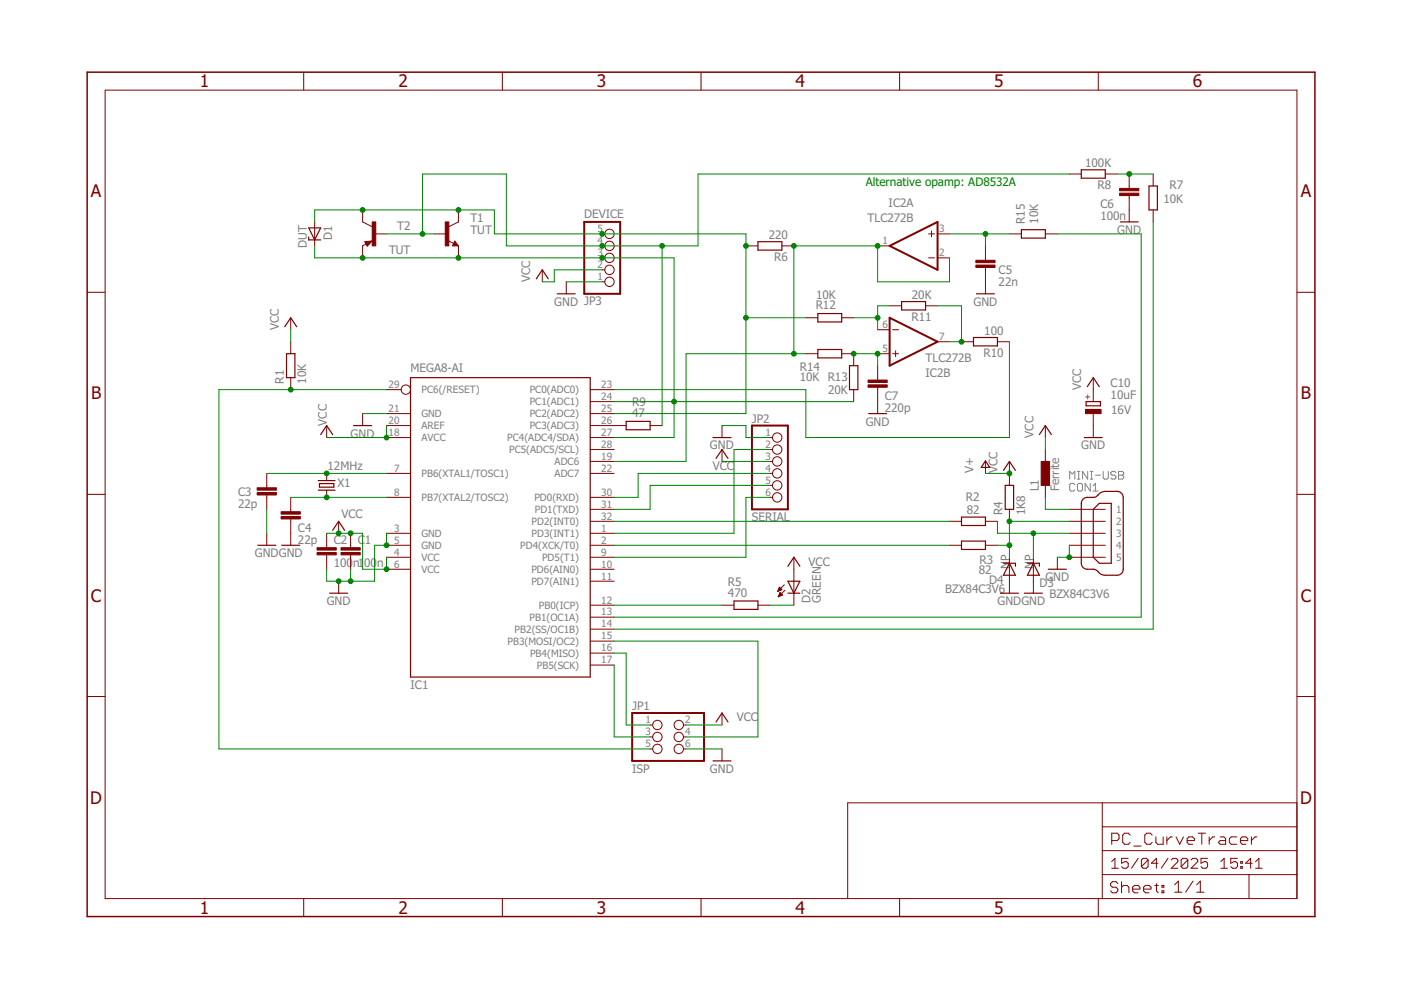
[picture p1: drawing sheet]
<svg xmlns="http://www.w3.org/2000/svg" width="297mm" height="210mm" viewBox="0 0 297 210" stroke-linecap="round" stroke-linejoin="round" font-family="sans-serif">
<g fill="none" stroke="#808080" stroke-width=".21">
<path d="M228.4 99.9h.6M228.7 99.9v1.7M230.6 99.9v1.7l-1.1-1.7v1.7M231.2 99.9h.5M231.4 99.9v1.7M233.9 99.9v1.4l.3 .3h.5l.3-.3v-1.4M237.2 99.9h.8l.3 .3v.3l-.3 .3 .3 .2v.3l-.3 .3h-.8zM226.8 101.6v-1.7l.5 .6 .6-.6v1.7M227.9 102.8l-.3-.3h-.5l-.3 .3v1l.3 .3h.5l.3-.3M228.4 101.6h.6M228.4 102.8l.3-.3h.5l.3 .3v1l-.3 .3h-.5l-.3-.3zM231.2 101.6h.5"/>
<path d="M231.2 102.5v1.6l-1.1-1.6v1.6M231.7 104.1h1.1M231.7 103l.5-.5v1.6M232.2 100.8h1.1M236.6 100.2l-.3-.3h-.5l-.3 .3v.3l.3 .3h.5l.3 .2v.3l-.3 .3h-.5l-.3-.3M237.2 100.8h.8"/>
</g>
<g fill="none" stroke="#800000" stroke-width=".21">
<path d="M22.3 19.1h252.7v171.4h-252.7zM64.4 15.3v3.8M106.5 15.3v3.8M148.6 15.3v3.8M190.7 15.3v3.8M232.9 15.3v3.8M226.7 36.9h2.6M234.3 36.9h2.6M239.4 36.9v3M244.5 36.9v2.5M66.7 47.1v5M76.9 44.5v2.6l2 1"/>
<path d="M77.3 51.3l1.6-.2-1 1.1zM77.6 51.7l-.7 .4v2.6M79.4 49.6h2.6M92.1 49.6h2.6M95 51l1.2 .6M96.4 51.1l.8 1h-1.3zM97.2 44.5v2.6l-2 1M97.2 52.1v2.6M115 57.2v2.6M120.1 59.8v2.5M127.7 49.6h.5M127.7 59.8h.5"/>
<path d="M127.7 57.2h.5M127.7 54.7h.5M127.7 52.1h.5M158.2 52.1h2.5M165.8 52.1h2.5M186.1 52.1h2.5M196.9 49.6h1.2M196.9 54.7h1.2M197.5 49v1.2M198.8 49.6h2.5M198.8 54.7h2.5M208.9 52.1v3.1"/>
<path d="M208.9 56.7v5.6M214 49.6h2.6M221.6 49.6h2.6M239.4 41.5v5.6M244.5 44.5v2.6M18.5 62h3.8M61.6 67.4v2.5M61.6 72.5v2.5M170.9 75h2.5M170.9 67.4h2.5M178.5 75h2.5v2.5M178.5 67.4h2.5"/>
<path d="M186.1 75h2.5M186.1 69.9h2.5M186.1 77.5v3.1M188.6 64.8h2.6M189.3 75h1.2M189.3 69.9h1.2M189.9 74.4v1.2M196.2 64.8h2.6M198.8 72.5h2.5M203.9 72.5h2.5M211.5 72.5h2.5M275 62h3.8"/>
<path d="M61.6 80.1v2.5M69.3 90.2v2.6M76.9 87.7v2.5M82 87.7h5M82 90.2h5M82 92.8h5M82 82.6h3.1M125.1 87.7h5.1M125.1 90.2h7.7M125.1 92.8h5.1M125.1 97.8h5.1M125.1 95.3h5.1"/>
<path d="M125.1 85.2h5.1M125.1 82.6h5.1M137.8 90.2h2.6M153.1 90.2v2.6M153.1 95.3v2.5M163.2 92.8h.6M163.2 97.8h.6M163.2 95.3h.6M181 82.6v2.6M186.1 82.1v5.6M208.9 97.8v2.6M214 97.8v5.1"/>
<path d="M221.6 90.2v2.6M221.6 95.3v2.5M231.8 80.1v5.1M231.8 87.7v5.1M18.5 104.8h3.8M56.6 100.4v3M56.6 104.9v3.1M56.6 113.1v2.5M61.6 105.5v3M61.6 110v5.6M69.3 100.4v1.5M69.3 103.9v1.6"/>
<path d="M69.3 113.1v3M69.3 117.6v3.1M71.8 110.5v2.6M74.3 113.1v3M74.3 117.6v3.1M82 105.5h5M82 100.4h5M82 113.1h5M82 115.6h5M82 118.2h5M125.1 105.5h5.1M125.1 100.4h5.1"/>
<path d="M125.1 113.1h5.1M125.1 115.6h5.1M125.1 118.2h5.1M125.1 110.5h5.1M125.1 108h5.1M163.2 105.5h.6M163.2 100.4h.6M163.2 102.9h.6M168.3 118.2v10.1M201.3 115.6h2.6M201.3 110.5h2.6M208.9 115.6h2.6"/>
<path d="M208.9 110.5h2.6M214 108v2.5M214 118.2v7.6M219.1 118.2v7.6M221.6 102.9v2.6M224.2 118.2v2.5M226.7 113.1h7.6M226.7 115.6h7.6M226.7 118.2h7.6M226.7 110.5h7.6M226.7 108h7.6M275 104.8h3.8"/>
<path d="M71.8 123.2v2.6M82 120.7h5M125.1 120.7h5.1M125.1 138.5h5.1M125.1 135.9h5.1M125.1 133.4h5.1M125.1 130.9h5.1M125.1 128.3h5.1M125.1 123.2h5.1M153.1 128.3h2.5M160.7 128.3h2.5M164.9 125.3h.2"/>
<path d="M165 125.2h.4M165 126.5h.1M165 125.1h.7M165.1 124.9h.6M165.1 126.4h.3M165.1 124.8h.5M165.1 126.3h.6M165.2 124.7h.2M165.2 126.1h.7M165.2 124.6h.1M165.2 126h.6M165.3 124.5l.5 .5-.9 .4z"/>
<path d="M165.3 125.9h.3M165.3 125.8h.2M165.4 125.6h.1M165.4 125.6l-.4 .9M165.4 125.6l.5 .6M165.9 126.2l-.9 .3M166.3 124l-1.4 1.4M166.4 125.1l-1.4 1.4M18.5 147.7h3.8M125.1 141h5.1M137.8 153.7h.6M137.8 156.3h.6"/>
<path d="M137.8 158.8h.6M144.9 153.7h.6M144.9 156.3h.6M144.9 158.8h.6M153.1 151.2v2.5M153.1 158.8v2.5M275 147.7h3.8M233.7 170.2v20.3M233.7 175.3h41.3M235.7 178.2h1.2l.4-.4v-.7l-.4-.4h-1.2v2.3M239.6 177.1l-.4-.4h-.8l-.4 .4v1.5l.4 .4h.8l.4-.4M240.4 179.4h1.5"/>
<path d="M244.3 177.1l-.4-.4h-.8l-.4 .4v1.5l.4 .4h.8l.4-.4M245.1 177.4v1.2l.3 .4h1.2v-1.6M247.4 177.4v1.6M248.6 177.4h-.4l-.8 .8M249.3 177.4l.8 1.6 .8-1.6M251.7 178.2h1.5v-.4l-.3-.4h-.8l-.4 .4v.8l.4 .4h.8M254 176.7h1.6M254.8 176.7v2.3M256.4 177.4v1.6M257.5 177.4h-.4l-.7 .8M258.7 177.4h.8l.4 .4v1.2h-1.2l-.4-.4 .4-.4h1.2M262.2 177.4h-1.2l-.4 .4v.8l.4 .4h1.2"/>
<path d="M263 178.2h1.5v-.4l-.3-.4h-.8l-.4 .4v.8l.4 .4h.8M265.3 177.4v1.6M266.5 177.4h-.4l-.8 .8M275 170.2h-95.3v20.3M64.4 190.5v3.8M106.5 190.5v3.8M148.6 190.5v3.8M190.7 190.5v3.8M232.9 190.5v3.8M233.7 185.4h41.3M233.7 180.4h41.3M235.7 182.7l.7-.7v2.1"/>
<path d="M235.7 184.1h1.4M237 187.3l-.4-.4h-.8l-.3 .4v.4l.3 .4h.8l.4 .4v.4l-.4 .4h-.8l-.3-.4M237.8 186.9v2.4M237.8 188.1l.4-.4h.8l.4 .4v1.2M239.2 182h-1.4v1l1-.3 .4 .3v.7l-.4 .4h-.7l-.3-.4M240.1 188.5h1.6v-.4l-.4-.4h-.8l-.4 .4v.8l.4 .4h.8M241.3 182l-1.4 2.1M242.5 188.5h1.5v-.4l-.4-.4h-.7l-.4 .4v.8l.4 .4h.7M243.4 182.3v1.4l-.3 .4h-.7l-.4-.4M243.4 182.3l-.3-.3h-.7l-.4 .3v1.4M243.4 182.3l-1.4 1.4M244.8 187.7h.8"/>
<path d="M245.2 187.3v1.6l.4 .4M245.5 183h-1.4l1.1-1v2.1M246.4 187.7h.4v.4h-.4zM246.4 188.9h.4v.4h-.4zM247.6 182l-1.4 2.1M248.3 182.3l.4-.3h.7l.3 .3v.4l-1.4 1.4h1.4M249 187.6l.8-.8v2.4M249 189.2h1.6M251.8 182.3v1.4l-.3 .4h-.7l-.4-.4M251.8 182.3l-.3-.3h-.7l-.4 .3v1.4M251.8 182.3l-1.4 1.4M252.5 182.3l.4-.3h.7l.3 .3v.4l-1.4 1.4h1.4"/>
<path d="M252.9 186.8l-1.5 2.4M253.7 189.2h1.6M253.7 187.6l.8-.8v2.4M256 182h-1.4v1l.7-.3h.4l.3 .3v.7l-.3 .4h-.7l-.4-.4M258.8 184.1h1.4M258.8 182.7l.7-.7v2.1M262.4 182h-1.5v1l.8-.3h.3l.4 .3v.7l-.4 .4h-.7l-.4-.4M263.1 183.7h.3v.4h-.3zM263.1 182.7h.3v.3h-.3zM264.8 185.4v5.1M265.5 183h-1.4l1.1-1v2.1M266.2 184.1h1.4"/>
<path d="M266.2 182.7l.7-.7v2.1"/>
<circle cx="129.2" cy="59.8" r=".99"/>
<circle cx="129.2" cy="57.2" r=".99"/>
<circle cx="129.2" cy="52.1" r=".99"/>
<circle cx="129.2" cy="49.6" r=".99"/>
<circle cx="129.2" cy="54.7" r=".99"/>
<circle cx="86" cy="82.6" r=".99"/>
<circle cx="164.8" cy="97.8" r=".99"/>
<circle cx="164.8" cy="95.3" r=".99"/>
<circle cx="164.8" cy="92.8" r=".99"/>
<circle cx="164.8" cy="105.5" r=".99"/>
<circle cx="164.8" cy="100.4" r=".99"/>
<circle cx="164.8" cy="102.9" r=".99"/>
<circle cx="139.4" cy="156.3" r=".99"/>
<circle cx="139.4" cy="153.7" r=".99"/>
<circle cx="139.4" cy="158.8" r=".99"/>
<circle cx="143.9" cy="153.7" r=".99"/>
<circle cx="143.9" cy="156.3" r=".99"/>
<circle cx="143.9" cy="158.8" r=".99"/>
</g>
<path d="M18.5 15.3h260.3v179h-260.3z" fill="none" stroke="#800000" stroke-width=".32"/>
<g fill="none" stroke="#800000" stroke-width=".25">
<path d="M229.3 36h5v1.8h-5zM243.6 39.4h1.8v5.1h-1.8zM65.4 48.3h2.6l-1.3 2.6zM65.4 50.2v.7h2.6M77.5 51.4l.4 .6 .8-.8-1.1 .2 .3 .4 .4-.3h-.4M96.4 51.6l.2 .3h-.4l.2-.5 .5 .6h-.7M113.7 59.1l1.3-1.9 1.2 1.9M160.7 51.2h5.1v1.8h-5.1zM216.6 48.7h5v1.8h-5zM237.5 47.1h3.8M60.4 69.3l1.2-1.9 1.3 1.9M60.7 75h1.8v5.1h-1.8z"/>
<path d="M118.2 62.3h3.8M173.4 74.1h5.1v1.8h-5.1zM173.4 66.5h5.1v1.8h-5.1zM180.1 77.5h1.8v5.1h-1.8zM191.2 63.9h5v1.8h-5zM206.4 71.6h5.1v1.7h-5.1zM207 62.3h3.8M68 92.1l1.3-1.9 1.2 1.9M75 90.2h3.8M87 80.1h38.1v63.5h-38.1zM132.8 89.3h5v1.8h-5zM151.2 92.8h3.8"/>
<path d="M151.8 97.2l1.3-1.9 1.2 1.9M184.2 87.7h3.8M208.9 97.7l.9 1.4h-1.8zM212.7 99.7l1.3-1.9 1.3 1.9M220.4 92.1l1.2-1.9 1.3 1.9M229.9 92.8h3.8M230.3 85.2h3v.8h-3zM230.5 82l1.3-1.9 1.3 1.9M54.7 115.6h3.8M59.7 115.6h3.8M67.5 101.9h3.5M67.5 103.9h3.5"/>
<path d="M67.7 102.5h3.1v.8h-3.1zM70.5 112.4l1.3-1.9 1.3 1.9M203.9 109.6h5v1.8h-5zM203.9 114.7h5v1.8h-5zM212.7 119.4h2.6v.7M213.1 102.9h1.8v5.1h-1.8zM214 119.4l1.3 2.6h-2.6zM217.8 119.4h2.6v.7M219.1 119.4l1.3 2.6h-2.6zM229.5 105.9l.2-.2a2.64 2.64 0 0 1 2.1-.2l.6-.2 .9-.8 1-.3 3.1 .1 .6 .6 .1 .6v15.2l-.1 .5-.3 .5-.5 .2-2.9 .1-1-.3-.7-.7a2.48 2.48 0 0 0-2.1-.3l-.5-.1-.5-.4-.2-.8v-12.7zM231.8 108l1.3-1.3h2.5v12.7h-2.5l-1.3-1.2zM69.9 125.8h3.8"/>
<path d="M155.6 127.4h5.1v1.8h-5.1zM167 125.8h2.6M167 123.2h2.6l-1.3 2.6zM167 120.1l1.3-1.9 1.3 1.9M212.1 125.8h3.8M217.2 125.8h3.8M222.3 120.7h3.8M151.8 153.1l1.3-1.9 1.2 1.9M151.2 161.3h3.8"/>
</g>
<g fill="#800000" stroke="#800000" stroke-width=".21">
<path d="M72.3 117.1h4.1v.5h-4.1z"/>
<path d="M72.3 116.1h4.1v.5h-4.1z"/>
<path d="M67.2 117.1h4.1v.5h-4.1z"/>
<path d="M67.2 116.1h4.1v.5h-4.1z"/>
<path d="M54.5 104.4h4.1v.5h-4.1z"/>
<path d="M54.5 103.4h4.1v.5h-4.1z"/>
<path d="M59.6 109.5h4.1v.5h-4.1z"/>
<path d="M59.6 108.5h4.1v.5h-4.1z"/>
<path d="M94.4 47.1h.8v5h-.8z"/>
<path d="M78.9 47.1h.8v5h-.8z"/>
<path d="M206.9 56.2h4.1v.5h-4.1z"/>
<path d="M206.9 55.2h4.1v.5h-4.1z"/>
<path d="M237.4 41h4v.5h-4z"/>
<path d="M237.4 39.9h4v.5h-4z"/>
<path d="M184 81.6h4.1v.5h-4.1z"/>
<path d="M184 80.6h4.1v.5h-4.1z"/>
<path d="M220.7 97.8h1.8v5.1h-1.8z"/>
<path d="M230.1 86.8h3.3v.9h-3.3z"/>
</g>
<path d="M123.9 47.1h7.6v15.2h-7.6zM188.6 52.1l10.2-5v10.1zM188.6 67.4l10.2 5.1-10.2 5zM159.4 90.2h7.6v17.8h-7.6zM134 151.2h15.3v10.1h-15.3z" fill="none" stroke="#800000" stroke-width=".42"/>
<g fill="none" stroke="#008000" stroke-width=".21">
<path d="M226.7 36.9h-78.7v15.2h-40.6v-15.2h-17.8v12.7M236.9 36.9h7.6M66.7 52.1v2.6h76.2v38.1h-12.7M66.7 47.1v-2.6h38.1v5.1h53.4v38.1h-28M82 49.6h10.1M120.1 59.8h7.6M127.7 57.2h-10.2v2.6h-2.5M140.4 52.1v38.1M201.3 54.7v5.1h-15.2v-7.7h-17.8v22.9M201.3 49.6h12.7M208.9 49.6v2.5M224.2 49.6h17.8v81.3h-111.8"/>
<path d="M244.5 47.1v86.3h-114.3M61.6 69.9v2.6M158.2 67.4h12.7M170.9 75h-25.4v22.8h-15.3M181 67.4h5.1M181 75h5.1v2.5M188.6 64.8h-2.5v5.1M198.8 64.8h5.1v7.7h-2.6M214 72.5v20.3h-43.1v-10.2h-40.7M76.9 87.7h5.1M82 90.2v2.6h-12.7M82 82.6h-35.6v76.2h91.4"/>
<path d="M130.2 85.2h50.8M153.1 90.2h5.1v2.6h5M153.1 97.8h10.1M163.2 95.3h-7.6v17.8h-25.4M221.6 92.8v2.5M56.6 100.4h25.4M56.6 108v5.1M61.6 105.5h20.4M69.3 113.1h7.6v7.6h5.1v-2.5M82 113.1v2.5h-2.6v7.6h-10.1v-2.5M130.2 115.6h71.1M130.2 110.5h71.1"/>
<path d="M163.2 100.4h-27.9v5.1h-5.1M163.2 105.5h-5v12.7h-28M163.2 102.9h-25.4v5.1h-7.6M208.9 100.4h5.1M211.5 110.5v2.6h15.2M211.5 115.6h2.5M219.1 113.1v5.1M221.6 105.5v2.5h5.1M226.7 115.6v2.6h-2.5M226.7 110.5h-12.7v7.7M74.3 120.7v2.5M130.2 138.5h2.6v15.2h5"/>
<path d="M130.2 135.9h30.5v20.4h-15.2M130.2 128.3h22.9M163.2 128.3h5.1M130.2 141v15.3h7.6M145.5 153.7h7.6M145.5 158.8h7.6"/>
</g>
<g fill="#008000" stroke="#008000" stroke-width=".21">
<circle cx="71.8" cy="113.1" r=".51"/>
<circle cx="74.3" cy="113.1" r=".51"/>
<circle cx="82" cy="120.7" r=".51"/>
<circle cx="82" cy="92.8" r=".51"/>
<circle cx="214" cy="100.4" r=".51"/>
<circle cx="74.3" cy="123.2" r=".51"/>
<circle cx="71.8" cy="123.2" r=".51"/>
<circle cx="82" cy="115.6" r=".51"/>
<circle cx="226.7" cy="118.2" r=".51"/>
<circle cx="69.3" cy="100.4" r=".51"/>
<circle cx="69.3" cy="105.5" r=".51"/>
<circle cx="61.6" cy="82.6" r=".51"/>
<circle cx="219.1" cy="113.1" r=".51"/>
<circle cx="214" cy="110.5" r=".51"/>
<circle cx="214" cy="115.6" r=".51"/>
<circle cx="203.9" cy="72.5" r=".51"/>
<circle cx="97.2" cy="44.5" r=".51"/>
<circle cx="76.9" cy="44.5" r=".51"/>
<circle cx="127.7" cy="49.6" r=".51"/>
<circle cx="158.2" cy="52.1" r=".51"/>
<circle cx="158.2" cy="67.4" r=".51"/>
<circle cx="181" cy="75" r=".51"/>
<circle cx="186.1" cy="75" r=".51"/>
<circle cx="89.6" cy="49.6" r=".51"/>
<circle cx="127.7" cy="52.1" r=".51"/>
<circle cx="140.4" cy="52.1" r=".51"/>
<circle cx="208.9" cy="49.6" r=".51"/>
<circle cx="239.4" cy="36.9" r=".51"/>
<circle cx="186.1" cy="67.4" r=".51"/>
<circle cx="127.7" cy="54.7" r=".51"/>
<circle cx="76.9" cy="54.7" r=".51"/>
<circle cx="142.9" cy="85.2" r=".51"/>
<circle cx="97.2" cy="54.7" r=".51"/>
<circle cx="186.1" cy="52.1" r=".51"/>
<circle cx="168.3" cy="52.1" r=".51"/>
<circle cx="168.3" cy="75" r=".51"/>
</g>
<g font-size="3.7" fill="#800000">
<text x="42.3" y="18.5">1</text>
<text x="84.5" y="18.5">2</text>
<text x="126.6" y="18.5">3</text>
<text x="168.7" y="18.5">4</text>
<text x="210.8" y="18.5">5</text>
<text x="252.9" y="18.5">6</text>
<text x="19.3" y="41.8">A</text>
<text x="275.8" y="41.8">A</text>
<text x="19.3" y="84.7">B</text>
<text x="275.8" y="84.7">B</text>
<text x="19.3" y="127.5">C</text>
<text x="275.8" y="127.5">C</text>
<text x="19.1" y="170.4">D</text>
<text x="275.6" y="170.4">D</text>
<text x="42.3" y="193.7">1</text>
<text x="84.5" y="193.7">2</text>
<text x="126.6" y="193.7">3</text>
<text x="168.7" y="193.7">4</text>
<text x="210.8" y="193.7">5</text>
<text x="252.9" y="193.7">6</text>
</g>
<g font-size="2.5" fill="#808080">
<text x="230.1" y="35.4">100K</text>
<text x="232.7" y="40.2">R8</text>
<text x="247.9" y="40.2">R7</text>
<text x="99.7" y="47.1">T1</text>
<text x="123.9" y="46.3">DEVICE</text>
<text x="183.9" y="47.1">TLC272B</text>
<text x="188.4" y="43.9">IC2A</text>
<text x="217.3" y="47.5" transform="rotate(-90 217.3 47.5)">R15</text>
<text x="220.1" y="47.4" transform="rotate(-90 220.1 47.4)">10K</text>
<text x="233.3" y="46.7">100n</text>
<text x="233.3" y="44.1">C6</text>
<text x="246.7" y="43">10K</text>
<text x="65.1" y="52.6" transform="rotate(-90 65.1 52.6)">DUT</text>
<text x="70.4" y="50.9" transform="rotate(-90 70.4 50.9)">D1</text>
<text x="82.5" y="53.9">TUT</text>
<text x="84.2" y="48.8">T2</text>
<text x="99.7" y="49.6">TUT</text>
<text x="163" y="50.6">220</text>
<text x="236.9" y="49.6">GND</text>
<text x="112.4" y="59.8" transform="rotate(-90 112.4 59.8)">VCC</text>
<text x="164.1" y="55.4">R6</text>
<text x="211.7" y="58.1">C5</text>
<text x="117.5" y="64.8">GND JP3</text>
<text x="172.9" y="65.6">R12</text>
<text x="173" y="63.3">10K</text>
<text x="193.3" y="63.3">20K</text>
<text x="206.4" y="64.8">GND</text>
<text x="211.7" y="60.6">22n</text>
<text x="59.1" y="69.9" transform="rotate(-90 59.1 69.9)">VCC</text>
<text x="193.3" y="68.1">R11</text>
<text x="208.7" y="70.9">100</text>
<text x="196.2" y="76.8">TLC272B</text>
<text x="208.5" y="75.7">R10</text>
<text x="60.1" y="81.3" transform="rotate(-90 60.1 81.3)">R1</text>
<text x="64.9" y="81.3" transform="rotate(-90 64.9 81.3)">10K</text>
<text x="87" y="78.8">MEGA8-AI</text>
<text x="169.6" y="80.8">10K R13</text>
<text x="169.6" y="78.6">R14</text>
<text x="175.6" y="83.6">20K</text>
<text x="196.2" y="79.9">IC2B</text>
<text x="229.3" y="82.6" transform="rotate(-90 229.3 82.6)">VCC</text>
<text x="235.5" y="82.1">C10</text>
<text x="134" y="88.4">47</text>
<text x="134" y="86.2">R9</text>
<text x="159.4" y="89.6">JP2</text>
<text x="187.6" y="87.3">220p</text>
<text x="187.6" y="84.8">C7</text>
<text x="235.5" y="84.7">10uF</text>
<text x="235.6" y="87.7">16V</text>
<text x="69.3" y="90.2" transform="rotate(-90 69.3 90.2)">VCC</text>
<text x="74.3" y="92.8">GND</text>
<text x="150.5" y="95.3">GND</text>
<text x="183.5" y="90.2">GND</text>
<text x="219.1" y="92.8" transform="rotate(-90 219.1 92.8)">VCC</text>
<text x="229.3" y="95.3">GND</text>
<text x="69.5" y="99.6">12MHz</text>
<text x="151.1" y="99.6">VCC</text>
<text x="206.4" y="100.4" transform="rotate(-90 206.4 100.4)">V+</text>
<text x="211.5" y="100.4" transform="rotate(-90 211.5 100.4)">VCC</text>
<text x="50.5" y="107.6">22p</text>
<text x="50.5" y="105.1">C3</text>
<text x="71.5" y="103.2">X1</text>
<text x="204.8" y="106.2">R2</text>
<text x="220.3" y="104.2" transform="rotate(-90 220.3 104.2)">L1</text>
<text x="224.6" y="104.2" transform="rotate(-90 224.6 104.2)">Ferrite</text>
<text x="63.2" y="112.7">C4</text>
<text x="72.4" y="109.8">VCC</text>
<text x="159.4" y="110.5">SERIAL</text>
<text x="205" y="109">82</text>
<text x="212.5" y="109.3" transform="rotate(-90 212.5 109.3)">R4</text>
<text x="217.3" y="109.3" transform="rotate(-90 217.3 109.3)">1K8</text>
<text x="54" y="118.2">GNDGND</text>
<text x="63.2" y="115.2">22p</text>
<text x="70.8" y="115.2">C2</text>
<text x="75.9" y="115.2">C</text>
<text x="77.4" y="115.2">1</text>
<text x="171.4" y="119.9">VCC</text>
<text x="207.7" y="119.7">R3</text>
<text x="70.8" y="120.3">100</text>
<text x="74.9" y="120.3">n1</text>
<text x="77.2" y="120.3">00</text>
<text x="79.9" y="120.3">n</text>
<text x="154.3" y="124.3">R5</text>
<text x="200.4" y="125.8">BZX84C3V6</text>
<text x="207.5" y="121.7">82</text>
<text x="209.7" y="123.9">D4</text>
<text x="214" y="120.7" transform="rotate(-90 214 120.7)">NP</text>
<text x="219.1" y="120.7" transform="rotate(-90 219.1 120.7)">NP</text>
<text x="220.4" y="124.4">D3</text>
<text x="221.6" y="123.2">GND</text>
<text x="69.3" y="128.3">GND</text>
<text x="154.3" y="126.5">470</text>
<text x="171.9" y="127.8" transform="rotate(-90 171.9 127.8)">D2</text>
<text x="174" y="127.8" transform="rotate(-90 174 127.8)">GREEN</text>
<text x="211.5" y="128.3">GNDGND</text>
<text x="222.5" y="126.8">BZX84C3V6</text>
<text x="87" y="146.1">IC1</text>
<text x="134" y="150.5">JP1</text>
<text x="156.2" y="152.9">VCC</text>
<text x="134" y="163.9">ISP</text>
<text x="150.5" y="163.9">GND</text>
</g>
<text font-size="2.5" fill="#008000" x="183.5" y="39.4">Alternative opamp: AD8532A</text>
<g font-size="2.1" fill="#808080">
<text x="126.7" y="51.8">4</text>
<text x="126.7" y="49.2">5</text>
<text x="187.1" y="51.8">1</text>
<text x="199.1" y="49.2">3</text>
<text x="126.7" y="59.4">1</text>
<text x="126.7" y="56.9">2</text>
<text x="126.7" y="54.3">3</text>
<text x="199.1" y="54.3">2</text>
<text x="187.1" y="69.6">6</text>
<text x="187.1" y="74.6">5</text>
<text x="199.1" y="72.1">7</text>
<text x="82.4" y="82.3">29</text>
<text x="89.4" y="83.4">PC6(/RESET)</text>
<text x="112.3" y="83.4">PC0(ADC0)</text>
<text x="127.5" y="82.3">23</text>
<text x="82.4" y="87.3">21</text>
<text x="82.4" y="89.9">20</text>
<text x="89.4" y="88.4">GND</text>
<text x="112.3" y="88.4">PC2(ADC2)</text>
<text x="112.3" y="85.9">PC1(ADC1)</text>
<text x="127.5" y="89.9">26</text>
<text x="127.5" y="87.3">25</text>
<text x="127.5" y="84.8">24</text>
<text x="82.4" y="92.4">18</text>
<text x="89.4" y="91">AREF</text>
<text x="89.4" y="93.5">AVCC</text>
<text x="107.5" y="93.5">PC4(ADC4/SDA)</text>
<text x="112.3" y="91">PC3(ADC3)</text>
<text x="127.5" y="94.9">28</text>
<text x="127.5" y="92.4">27</text>
<text x="162.3" y="92.4">1</text>
<text x="162.3" y="94.9">2</text>
<text x="83.5" y="100">7</text>
<text x="89.4" y="101.1">PB6(XTAL1/TOSC1)</text>
<text x="107.9" y="96.1">PC5(ADC5/SCL)</text>
<text x="117.6" y="101.1">ADC7</text>
<text x="117.6" y="98.6">ADC6</text>
<text x="127.5" y="100">22</text>
<text x="127.5" y="97.5">19</text>
<text x="162.3" y="97.5">3</text>
<text x="162.3" y="100">4</text>
<text x="83.5" y="105.1">8</text>
<text x="89.4" y="106.2">PB7(XTAL2/TOSC2)</text>
<text x="113.3" y="106.2">PD0(RXD)</text>
<text x="127.5" y="107.6">31</text>
<text x="127.5" y="105.1">30</text>
<text x="162.3" y="102.6">5</text>
<text x="162.3" y="105.1">6</text>
<text x="83.5" y="112.7">3</text>
<text x="89.4" y="113.8">GND</text>
<text x="112.7" y="113.8">PD3(INT1)</text>
<text x="112.7" y="111.3">PD2(INT0)</text>
<text x="113.4" y="108.8">PD1(TXD)</text>
<text x="127.5" y="112.7">1</text>
<text x="127.5" y="110.2">32</text>
<text x="236.7" y="108.8">1</text>
<text x="236.7" y="111.3">2</text>
<text x="236.7" y="113.8">3</text>
<text x="83.5" y="115.3">5</text>
<text x="83.5" y="117.8">4</text>
<text x="89.4" y="116.4">GND</text>
<text x="89.4" y="118.9">VCC</text>
<text x="110.3" y="116.4">PD4(XCK/T0)</text>
<text x="114.9" y="118.9">PD5(T1)</text>
<text x="127.5" y="117.8">9</text>
<text x="127.5" y="115.3">2</text>
<text x="236.7" y="116.4">4</text>
<text x="236.7" y="118.9">5</text>
<text x="83.5" y="120.3">6</text>
<text x="89.4" y="121.5">VCC</text>
<text x="112.7" y="124">PD7(AIN1)</text>
<text x="112.7" y="121.5">PD6(AIN0)</text>
<text x="127.5" y="122.9">11</text>
<text x="127.5" y="120.3">10</text>
<text x="112.3" y="131.6">PB1(OC1A)</text>
<text x="114.2" y="129.1">PB0(ICP)</text>
<text x="127.5" y="130.5">13</text>
<text x="127.5" y="128">12</text>
<text x="107.6" y="136.7">PB3(MOSI/OC2)</text>
<text x="109.1" y="134.2">PB2(SS/OC1B)</text>
<text x="127.5" y="135.6">15</text>
<text x="127.5" y="133">14</text>
<text x="112.4" y="139.2">PB4(MISO)</text>
<text x="113.8" y="141.8">PB5(SCK)</text>
<text x="127.5" y="140.7">17</text>
<text x="127.5" y="138.1">16</text>
<text x="136.9" y="153.4">1</text>
<text x="136.9" y="155.9">3</text>
<text x="145.2" y="153.4">2</text>
<text x="145.2" y="155.9">4</text>
<text x="136.9" y="158.4">5</text>
<text x="145.2" y="158.4">6</text>
</g>
<text font-size="1.8" fill="#800000" x="231.2" y="84.7" transform="rotate(-90 231.2 84.7)">+</text>
</svg>
